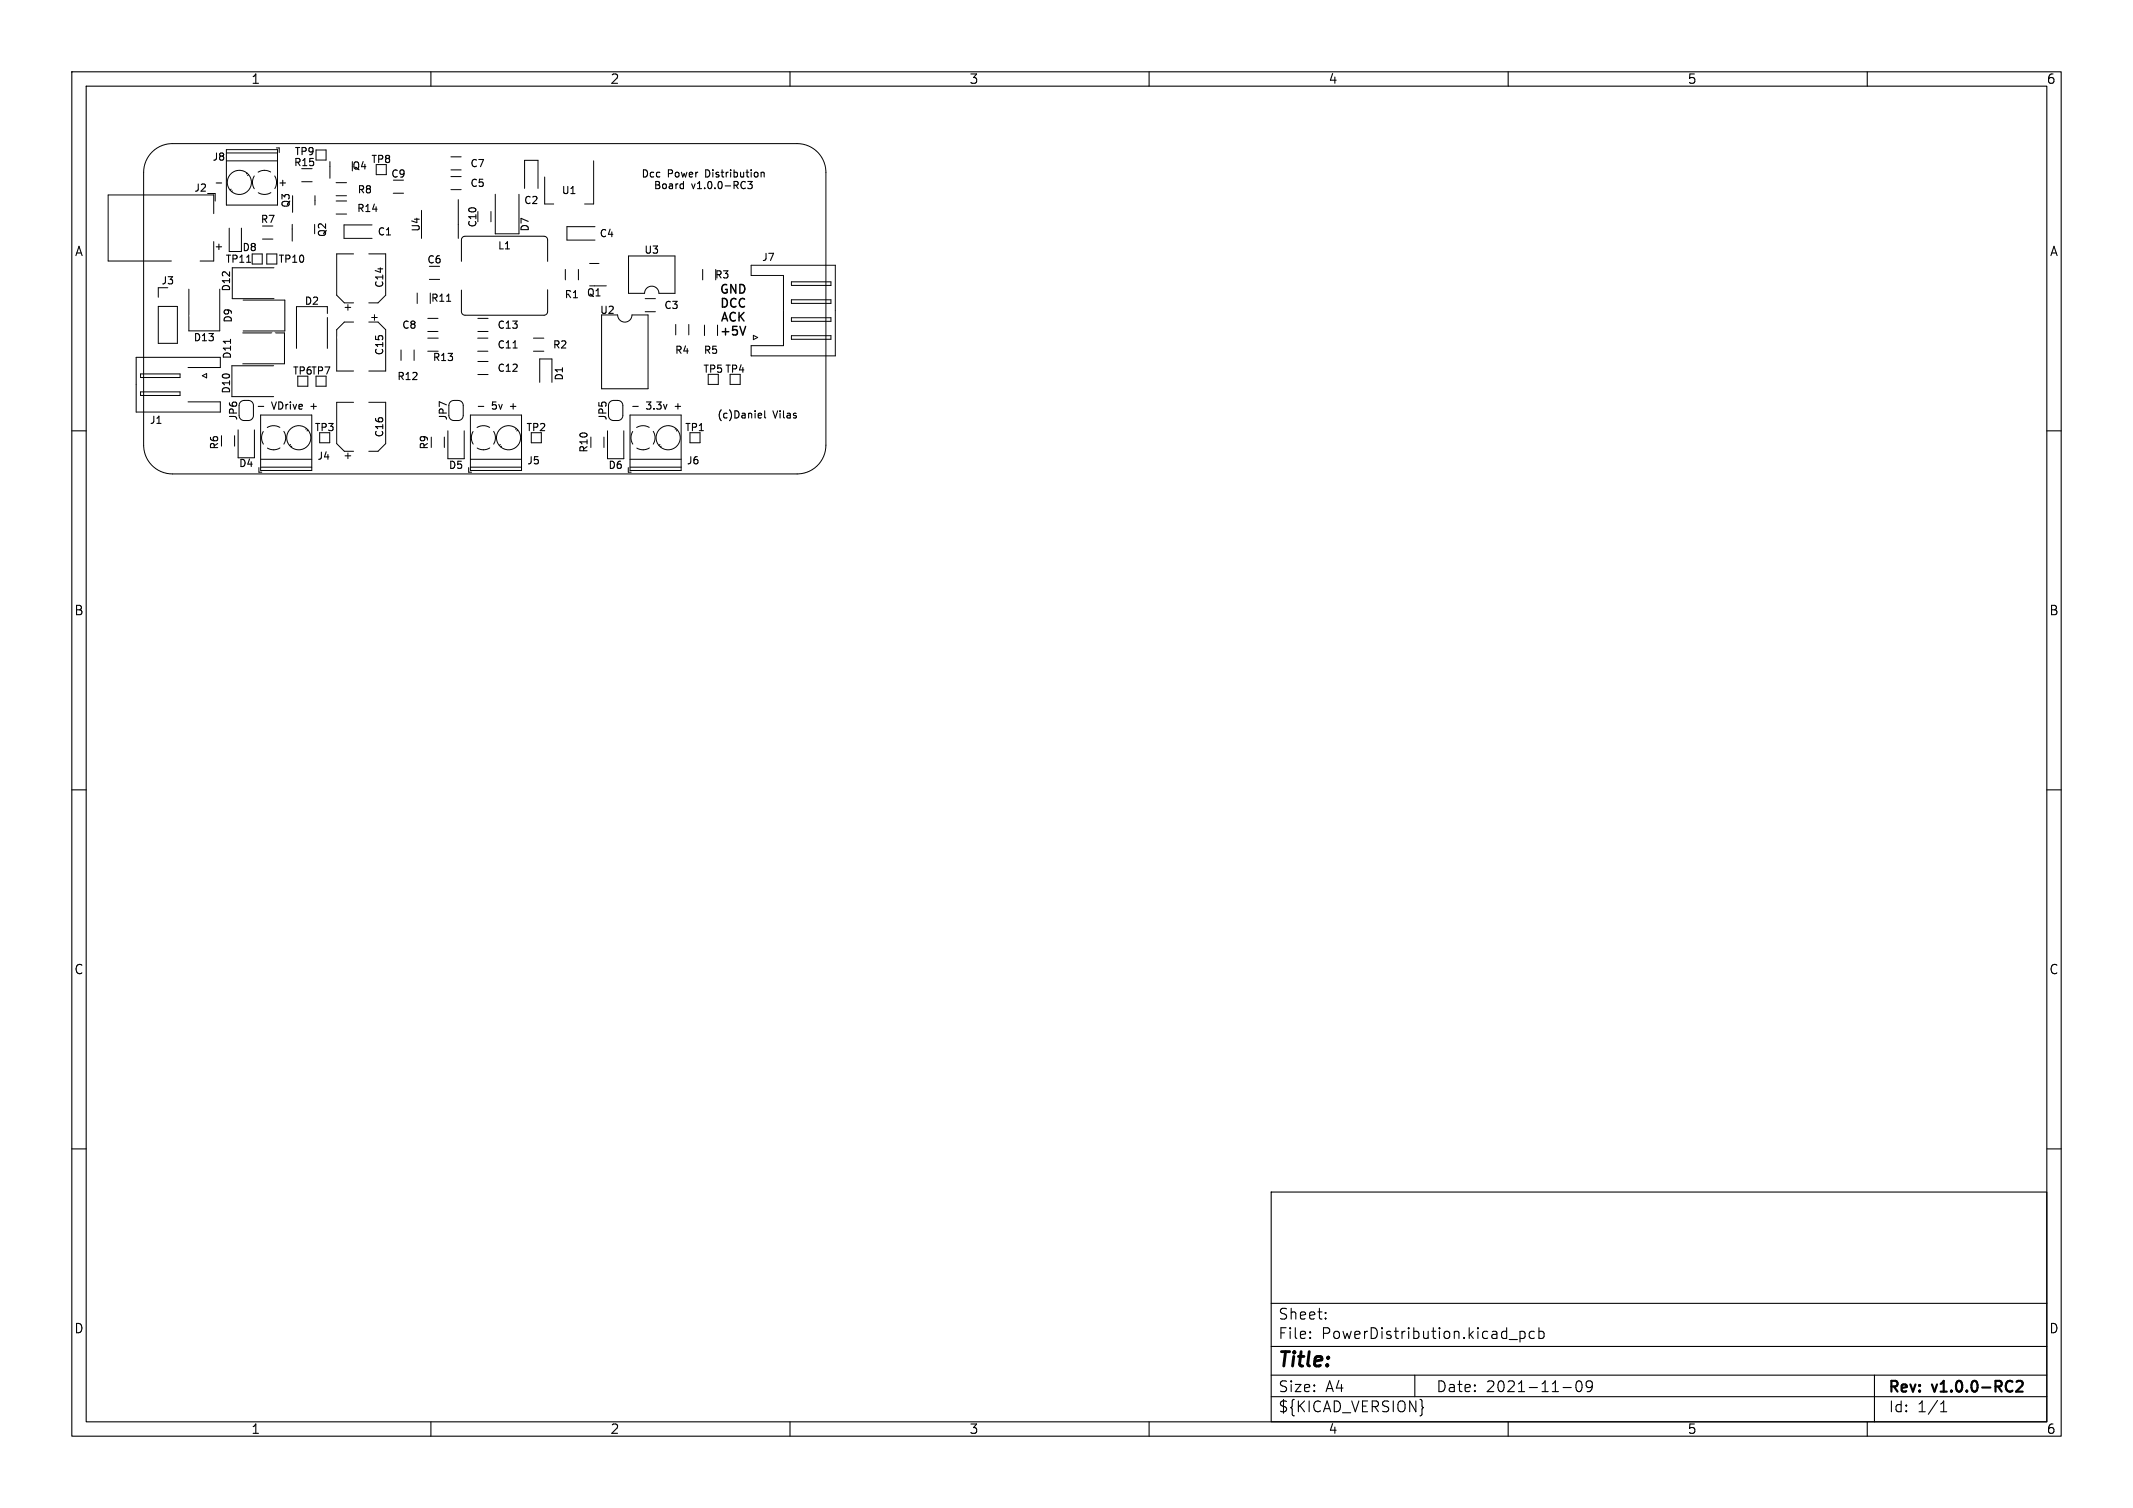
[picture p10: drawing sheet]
<svg xmlns="http://www.w3.org/2000/svg" width="297mm" height="210mm" viewBox="0 0 297 210" stroke-linecap="round" stroke-linejoin="round" font-family="sans-serif">
<g fill="none" stroke="#000" stroke-width=".15">
<path d="M10 10h277v190h-277zM12 12h273v186h-273zM60 10v2M110 10v2M160 10v2M210 10v2M260 10v2M30.1 25.5h.8M95.1 25.6l.1 .1M95.2 25.3v1M95.2 26.2l-.1 .1M103.8 26.2l-.2 .1"/>
<path d="M104.7 25.3l-.3 .4h.3v.5l-.2 .1-.4-.1M106 24v.7M106 24.1l.1-.1h.3v.7M10 60h2M32.1 47.3v.5M36 56.6h.7M62.2 42h.6M66.6 56.6h.8M71.4 48.5h.6M88.1 56.6h.8M105.7 57.5l.3 .1v.2l-.4 .1M106 58.2h-.3"/>
<path d="M106.5 57.2v.9l.1 .1M285 60h2M10 110h2M285 110h2M10 160h2M285 160h2M177 166h108v32h-108zM60 198v2M110 198v2M160 198v2M177 194.5h108M177 191.5h108"/>
<path d="M177 187.5h108M177 181.5h108M182.4 186.3h.1l-.1 .1M182.4 185.5h.1l-.1 .1M184.6 183.6v.1M184.6 182.8v.1M197 191.5v3M198.1 196h.1l-.1 .1M210 198v2M210.1 186.5h1.2M211.6 185.4v1.5M211.6 185.5l.5-.1 .3 .3v.4l-.2 .2-.1 .1-.5-.1"/>
<path d="M213.6 185.5l-.4-.1-.3 .3v.4l.2 .2 .1 .1 .4-.1M214.3 185.5l.4-.1 .3 .3v.4l-.1 .2-.2 .1-.4-.1M214.3 184.9v1.5M217.6 193.2h1.2M219.6 192.4a.36 .36 0 0 1 .6 .2 .77 .77 0 0 1-.4 1.2 1 1 0 0 1-.2-1.4zM221.7 192.9l-.3 .3h-.4l-.1-.3v-.3l.1-.2 .4-.1 .2 .1a.99 .99 0 0 1-.3 1.4h-.3M260 198v2M261 191.5v6.5M270.2 196.6h.9M270.2 195.5l.4-.4v1.5"/>
</g>
<path d="M280.8 192.4l.2-.1 .5 .1a.41 .41 0 0 1 .1 .5l-.9 .9h.9" fill="none" stroke="#000" stroke-width=".3"/>
<g fill="none" stroke="#000" stroke-width=".14">
<path d="M21.2 21.1a4 4 0 0 1 2.8-1.1h87a4 4 0 0 1 4 4v38a4 4 0 0 1-4 4h-87a4 4 0 0 1-4-4v-38a4 4 0 0 1 1.2-2.9zM28.9 26.9h1.1v1.1M29.8 29.8v-2.6h-14.7v9.1h8.8M29.8 33.6v2.7h-1.9M31.5 20.8h7.1v7.8h-7.1zM31.5 22.4h7.1M31.5 21.3h7.1M31.9 31.8v3.2h1.7v-3.2M32.2 26.3l-.1 .2M32.4 26.6l-.1 .1M34.4 24.1l-.1 .1M34.6 24.3l-.1 .2"/>
<path d="M35.1 35.4h1.4v1.4h-1.4zM35.4 24.5a1.68 1.68 0 0 0 0 1.8M36.5 33.3h1.5M36.8 23.7l.9 .3M36.8 23.7l-.9 .3M37.7 26.8l-.7 .3-.5-.1-.5-.2M38.2 37.3h-5.9v4.3h5.9M38.3 24.5l.2 .8v.5l-.2 .5M38.5 20.6h.4v.6M38.5 35.4h-1.4v1.4h1.4M40.7 31.2v2.4M40.7 27.9v1.7"/>
<path d="M42 25.3h1.5M43.8 31.2v1.4M43.9 27.2v1.4M44 20.9h1.4v1.4h-1.4zM45.9 22.5v2.3M46.8 27.3h1.4M46.8 25.4h1.4M46.8 29.8h1.5M46.8 28h1.5M49.2 35.4h-2.3v5.7l1 1.1h1.3M51.4 35.4h2.3v5.7l-1.1 1.1h-1.2M51.8 31.3h-3.9v1.9h3.9"/>
<path d="M52.4 22.9v1.4h1.4v-1.4M54.8 26.9h1.4M58.7 29.3v3.9M59.8 38.9h1.4M62.8 24.6h1.4M62.8 26.4h1.4M62.8 21.8h1.4M62.8 23.7h1.4M63.8 27.8v5.4M64.3 36.4v-3.1l.1-.3 .3-.1h11.2l.2 .2 .1 .2 .1 3.1M68.4 29.5v1.4M69 27.1v5.5h3.3v-5.5"/>
<path d="M73 26.2v-3.9h1.9v3.9M75.8 24.6v3.8h1.3M78.7 37.5v1.5M80.5 37.5v1.5M82.1 39.8h2.3M82.1 36.7h1.3M82.7 22.4v6h-1.3M82.8 31.6h-3.9v1.8h3.9M87.5 35.6h6.5v5.3h-2.3a1 1 0 0 0-1-1 1 1 0 0 0-1 1h-2.2zM97.8 37.5v1.5M104.6 36.9h11.7v12.7h-11.7v-1.5h4.5v-9.7h-4.5zM110.2 39.3h5.5v.4h-5.5z"/>
<path d="M19.6 52.1h5.5v.5h-5.5zM19.6 54.6h5.5v.5h-5.5zM22 40.1v1.3M22 42.7h2.7v5.1h-2.7zM26.2 51.2h4.5v-1.4h-11.7v7.6h11.7v-1.4h-4.5M26.3 40.3v5.8h4.3v-5.8M28.2 52.3l.6-.3v.6zM33.2 59.9v3.8h2.2v-3.8M33.3 56.5l.2-.5 .5-.2a1.11 1.11 0 0 1 1.2 .3l.1 .4v1.5l-.3 .4-.4 .2a1.11 1.11 0 0 1-1.2-.3l-.1-.4M33.8 46.4h5.8v4.3h-5.8M33.9 41.8h5.8v4.3h-5.8M36.3 57.8h7.1v7.7h-7.1z"/>
<path d="M38.1 50.9h-5.8v4.3h5.8M39 59.5l-.5-.2h-.5l-.8 .2M41.3 48.5v-5.8h4.3v5.8M41.5 52.4v1.4h1.4v-1.4M42.7 59.7l-.1 .1M42.9 59.9l-.2 .1M44 52.4v1.4h1.4v-1.4M48.1 42.8h.7M48.4 42.4v.8M49.2 44.9h-1.3l-1 1v5.8h2.3M49.2 56h-2.3v5.8l1 1h1.3M51.4 44.9h1.2l1.1 1v5.8h-2.3"/>
<path d="M51.4 56h2.3v5.8l-1.1 1h-1.2M51.7 44.2h.8M52.1 43.8v.8M55.8 48.7v1.5M57.7 48.7v1.5M58.1 40.8v1.5M59.6 48.9h1.4M59.6 47.1h1.4M59.6 44.3h1.4M59.6 46.2h1.4M62.4 60v3.9h2.2v-3.9M62.5 56.5l.2-.5 .5-.2a1.11 1.11 0 0 1 1.2 .3l.1 .4v1.5l-.3 .4-.4 .2a1.11 1.11 0 0 1-1.2-.3l-.1-.4"/>
<path d="M65.5 57.8h7.1v7.7h-7.1zM66.5 48.9h1.4M66.5 47.1h1.4M66.5 52.2h1.5M66.5 50.3h1.5M66.5 44.3h1.5M66.5 46.2h1.5M68.2 59.5l-.5-.2h-.5l-.8 .2M71.9 59.7l-.1 .1M72.1 59.9l-.1 .1M74.3 48.9h1.4M74.3 47.1h1.4"/>
<path d="M75.1 53.3v-3.3h1.7v3.3M76.3 40.3v3.1l-.2 .4-.4 .1h-11.1l-.2-.2-.1-.2v-3.1M83.8 43.9h2.2a1 1 0 0 0 1 1 1 1 0 0 0 1-1h2.2v10.2h-6.4zM84.6 60v3.9h2.3v-3.9M84.7 56.5l.2-.5 .5-.2a1.11 1.11 0 0 1 1.2 .3l.1 .4v1.5l-.3 .4-.4 .2a1.11 1.11 0 0 1-1.2-.3l-.1-.4M87.7 57.8h7.1v7.7h-7.1zM89.8 43.4h1.5M89.8 41.6h1.5M90.4 59.5l-.5-.2h-.5l-.8 .2M94.1 45.2v1.4M94.1 59.7l-.1 .1M94.3 59.9l-.1 .1"/>
<path d="M95.9 45.2v1.4M98.1 45.3v1.4M98.6 52.1v1.4h1.4v-1.4M101.7 52.1v1.4h1.4v-1.4M104.9 46.7l.6 .3-.6 .3zM110.2 46.7h5.5v.6h-5.5zM110.2 41.7h5.5v.6h-5.5zM110.2 44.3h5.5v.4h-5.5zM32.7 60.7v1.4M36 65.1v.7h.5M36.3 64h7.1M36.3 65.1h7.1"/>
<path d="M36.7 60.1l-.2 .5-.1 .5 .3 .8M39 62.4a1.68 1.68 0 0 1-1.8 0M39.5 60.1a1.68 1.68 0 0 1 0 1.8M40.5 61.9l-.2 .1M40.6 62.1l-.1 .1M44.5 60.3v1.4h1.4v-1.4M48.1 63.5h.7M48.4 63.1v.8M61.9 60.9v1.4M65.3 65.1v.7h.4M65.5 64h7.1M65.5 65.1h7.1"/>
<path d="M65.9 60.1l-.2 .5-.1 .5 .3 .8M68.2 62.4a1.68 1.68 0 0 1-1.8 0M68.7 60.1a1.68 1.68 0 0 1 0 1.8M69.7 61.9l-.2 .1M69.8 62.1l-.1 .1M74 60.3v1.4h1.4v-1.4M84.1 60.9v1.4M87.5 65.1v.7h.4M87.7 64h7.1M87.7 65.1h7.1M88.1 60.1l-.2 .5v.5l.2 .8M88.7 62.4l.9 .2"/>
<path d="M90.4 62.4l-.9 .2M91 60.1a1.68 1.68 0 0 1 0 1.8M91.9 61.9l-.1 .1M92.1 62.1l-.1 .1M96.1 60.3v1.4h1.4v-1.4"/>
<circle cx="33.3" cy="25.4" r="1.68"/>
<circle cx="41.6" cy="61" r="1.68"/>
<circle cx="70.8" cy="61" r="1.68"/>
<circle cx="93" cy="61" r="1.68"/>
</g>
<path d="M103.8 45.5l-.4 1.2" fill="none" stroke="#000" stroke-width=".2"/>
<g fill="#fff" stroke="#fff" stroke-width=".14">
<circle cx="35.8" cy="43.9" r=".2"/>
<circle cx="35.8" cy="48.5" r=".2"/>
<circle cx="59.2" cy="31.2" r=".2"/>
<circle cx="39.4" cy="30" r=".2"/>
<circle cx="96.5" cy="51.4" r=".2"/>
<circle cx="79.5" cy="49.5" r=".2"/>
<circle cx="104.6" cy="40.9" r=".2"/>
<circle cx="62.2" cy="31.2" r=".2"/>
<circle cx="109.7" cy="51.1" r=".2"/>
<circle cx="61.2" cy="31.2" r=".2"/>
<circle cx="60.2" cy="31.2" r=".2"/>
<circle cx="45.5" cy="43.9" r=".2"/>
<circle cx="79.5" cy="46.5" r=".2"/>
<circle cx="102" cy="48.5" r=".2"/>
<circle cx="59" cy="36" r=".2"/>
<circle cx="50.6" cy="21.4" r=".2"/>
<circle cx="26.7" cy="43.9" r=".2"/>
<circle cx="48.6" cy="21.4" r=".2"/>
<circle cx="49.6" cy="21.4" r=".2"/>
<circle cx="25.7" cy="43.9" r=".2"/>
<circle cx="60" cy="52" r=".2"/>
<circle cx="68" cy="53" r=".2"/>
<circle cx="59" cy="53" r=".2"/>
<circle cx="60" cy="53" r=".2"/>
<circle cx="59" cy="52" r=".2"/>
<circle cx="61" cy="53" r=".2"/>
<circle cx="61" cy="52" r=".2"/>
<circle cx="74.2" cy="41.9" r=".2"/>
<circle cx="69" cy="53" r=".2"/>
<circle cx="69" cy="23" r=".2"/>
<circle cx="75.9" cy="55.1" r=".2"/>
<circle cx="73.5" cy="52.1" r=".2"/>
<circle cx="106.9" cy="51.8" r=".2"/>
<circle cx="46.2" cy="49.8" r=".2"/>
<circle cx="38.1" cy="46.5" r=".2"/>
<circle cx="81.8" cy="39.4" r=".2"/>
<circle cx="40.1" cy="51.1" r=".2"/>
<circle cx="41.9" cy="40.9" r=".2"/>
<circle cx="86" cy="30" r=".2"/>
<circle cx="84.3" cy="29.7" r=".2"/>
<circle cx="47.2" cy="47" r=".2"/>
<circle cx="26.7" cy="52.3" r=".5"/>
<circle cx="26.7" cy="54.8" r=".5"/>
<circle cx="23.4" cy="41.4" r=".5"/>
<circle cx="23.4" cy="43.9" r=".5"/>
<circle cx="23.4" cy="46.5" r=".5"/>
<circle cx="38.1" cy="61" r=".6"/>
<circle cx="41.6" cy="61" r=".6"/>
<circle cx="107" cy="47" r=".47"/>
<circle cx="107" cy="44.5" r=".47"/>
<circle cx="107" cy="42" r=".47"/>
<circle cx="107" cy="39.5" r=".47"/>
<circle cx="89.5" cy="61" r=".6"/>
<circle cx="93" cy="61" r=".6"/>
<circle cx="67.3" cy="61" r=".6"/>
<circle cx="70.8" cy="61" r=".6"/>
<circle cx="24" cy="62" r="1.35"/>
<circle cx="111" cy="62" r="1.35"/>
<circle cx="111" cy="24" r="1.35"/>
<circle cx="24" cy="24" r="1.35"/>
<circle cx="36.8" cy="25.4" r=".6"/>
<circle cx="33.3" cy="25.4" r=".6"/>
</g>
<path d="M22.9 30.8v2M24.9 36.5h2M28.9 30.8v2" fill="none" stroke="#fff" stroke-width="1"/>
<text font-size="2.8" x="178" y="190.8">Title:</text>
<g font-size="2.1">
<text x="178" y="183.9">Sheet:</text>
<text x="178" y="186.6">File:</text>
<text x="184" y="186.6">PowerDistribution.kicad_pcb</text>
<text x="178" y="196.8">${KICAD_VERSION}</text>
<text x="178" y="194">Size:</text>
<text x="184.6" y="194">A4</text>
<text x="200" y="194">Date:</text>
<text x="206.9" y="194">2021-11-09</text>
<text x="263" y="194.2">Rev:</text>
<text x="263" y="196.8">Id:</text>
<text x="267" y="196.8">1/1</text>
<text x="269.2" y="194.2">v1.0.0-RC2</text>
</g>
<g font-size="1.8">
<text x="35" y="11.8">1</text>
<text x="85" y="11.8">2</text>
<text x="135" y="11.8">3</text>
<text x="185" y="11.8">4</text>
<text x="235" y="11.8">5</text>
<text x="285" y="11.8">6</text>
<text x="10.4" y="35.8">A</text>
<text x="285.4" y="35.8">A</text>
<text x="10.3" y="85.8">B</text>
<text x="285.3" y="85.8">B</text>
<text x="10.3" y="135.8">C</text>
<text x="285.3" y="135.8">C</text>
<text x="10.3" y="185.8">D</text>
<text x="285.3" y="185.8">D</text>
<text x="35" y="199.8">1</text>
<text x="85" y="199.8">2</text>
<text x="135" y="199.8">3</text>
<text x="185" y="199.8">4</text>
<text x="235" y="199.8">5</text>
<text x="285" y="199.8">6</text>
</g>
<g font-size="1.7">
<text x="100.1" y="41.1">GND</text>
<text x="100.1" y="46.9">+5V</text>
<text x="100.2" y="43.1">DCC</text>
<text x="100.3" y="45">ACK</text>
</g>
<g font-size="1.4">
<text x="29.5" y="22.5">J8</text>
<text x="40.9" y="23.3">R15</text>
<text x="41" y="21.8">TP9</text>
<text x="49" y="23.8">Q4</text>
<text x="51.6" y="22.9">TP8</text>
<text x="65.4" y="23.4">C7</text>
<text x="27" y="26.8">J2</text>
<text x="38.7" y="26.1">+</text>
<text x="40.5" y="29" transform="rotate(-90 40.5 29)">Q3</text>
<text x="49.7" y="29.7">R14</text>
<text x="49.7" y="27.1">R8</text>
<text x="54.4" y="24.9">C9</text>
<text x="65.4" y="26.2">C5</text>
<text x="72.9" y="28.6">C2</text>
<text x="78.2" y="27.2">U1</text>
<text x="89.3" y="24.9">Dcc</text>
<text x="91" y="26.5">Board</text>
<text x="92.9" y="24.9">Power</text>
<text x="96.3" y="26.5">v1.0.0-RC3</text>
<text x="98.3" y="24.9">Distribution</text>
<text x="29.8" y="35">+</text>
<text x="33.7" y="35.1">D8</text>
<text x="36.3" y="31.2">R7</text>
<text x="52.5" y="32.9">C1</text>
<text x="58.6" y="32.3" transform="rotate(-90 58.6 32.3)">U4</text>
<text x="66.5" y="31.7" transform="rotate(-90 66.5 31.7)">C10</text>
<text x="69.3" y="34.9">L1</text>
<text x="73.8" y="32.3" transform="rotate(-90 73.8 32.3)">D7</text>
<text x="83.4" y="33.2">C4</text>
<text x="89.7" y="35.5">U3</text>
<text x="22.4" y="39.8">J3</text>
<text x="31.4" y="36.8">TP11</text>
<text x="32.2" y="40.7" transform="rotate(-90 32.2 40.7)">D12</text>
<text x="38.7" y="36.8">TP10</text>
<text x="53.5" y="40.1" transform="rotate(-90 53.5 40.1)">C14</text>
<text x="59.4" y="36.8">C6</text>
<text x="81.7" y="41.4">Q1</text>
<text x="99.5" y="38.9">R3</text>
<text x="106.1" y="36.5">J7</text>
<text x="26.9" y="47.7">D13</text>
<text x="32.4" y="45" transform="rotate(-90 32.4 45)">D9</text>
<text x="42.4" y="42.6">D2</text>
<text x="55.9" y="45.9">C8</text>
<text x="60" y="42.2">R11</text>
<text x="69.2" y="45.9">C13</text>
<text x="83.5" y="43.9">U2</text>
<text x="92.4" y="43.2">C3</text>
<text x="32.3" y="50.1" transform="rotate(-90 32.3 50.1)">D11</text>
<text x="40.7" y="52.3">TP6TP7</text>
<text x="53.5" y="49.5" transform="rotate(-90 53.5 49.5)">C15</text>
<text x="55.3" y="53.1">R12</text>
<text x="60.2" y="50.4">R13</text>
<text x="69.2" y="48.7">C11</text>
<text x="69.2" y="51.9">C12</text>
<text x="76.9" y="48.7">R2</text>
<text x="78.5" y="53.1" transform="rotate(-90 78.5 53.1)">D1</text>
<text x="93.9" y="49.4">R4</text>
<text x="97.9" y="52.1">TP5 TP4</text>
<text x="97.9" y="49.4">R5</text>
<text x="20.8" y="59.2">J1</text>
<text x="32.2" y="54.9" transform="rotate(-90 32.2 54.9)">D10</text>
<text x="33.2" y="58.6" transform="rotate(-90 33.2 58.6)">JP6</text>
<text x="37.8" y="57.2">VDrive</text>
<text x="43.3" y="57.2">+</text>
<text x="62.4" y="58.6" transform="rotate(-90 62.4 58.6)">JP7</text>
<text x="68.4" y="57.2">5v</text>
<text x="71.1" y="57.2">+</text>
<text x="84.6" y="58.6" transform="rotate(-90 84.6 58.6)">JP5</text>
<text x="90" y="57.2">3.3v</text>
<text x="94" y="57.2">+</text>
<text x="99.8" y="58.4">(c)Daniel</text>
<text x="107.6" y="58.4">Vilas</text>
<text x="30.5" y="62.7" transform="rotate(-90 30.5 62.7)">R6</text>
<text x="33.2" y="65.2">D4</text>
<text x="43.8" y="60.2">TP3</text>
<text x="44.1" y="64.2">J4</text>
<text x="53.5" y="61" transform="rotate(-90 53.5 61)">C16</text>
<text x="59.7" y="62.7" transform="rotate(-90 59.7 62.7)">R9</text>
<text x="62.4" y="65.5">D5</text>
<text x="73.2" y="60.2">TP2</text>
<text x="73.4" y="64.8">J5</text>
<text x="82" y="63.1" transform="rotate(-90 82 63.1)">R10</text>
<text x="84.7" y="65.5">D6</text>
<text x="95.3" y="60.2">TP1</text>
<text x="95.6" y="64.8">J6</text>
</g>
<g font-size="1.4" fill="#fff">
<text x="45.6" y="33.1" transform="rotate(-90 45.6 33.1)">Q2</text>
<text x="78.6" y="41.7">R1</text>
</g>
</svg>
